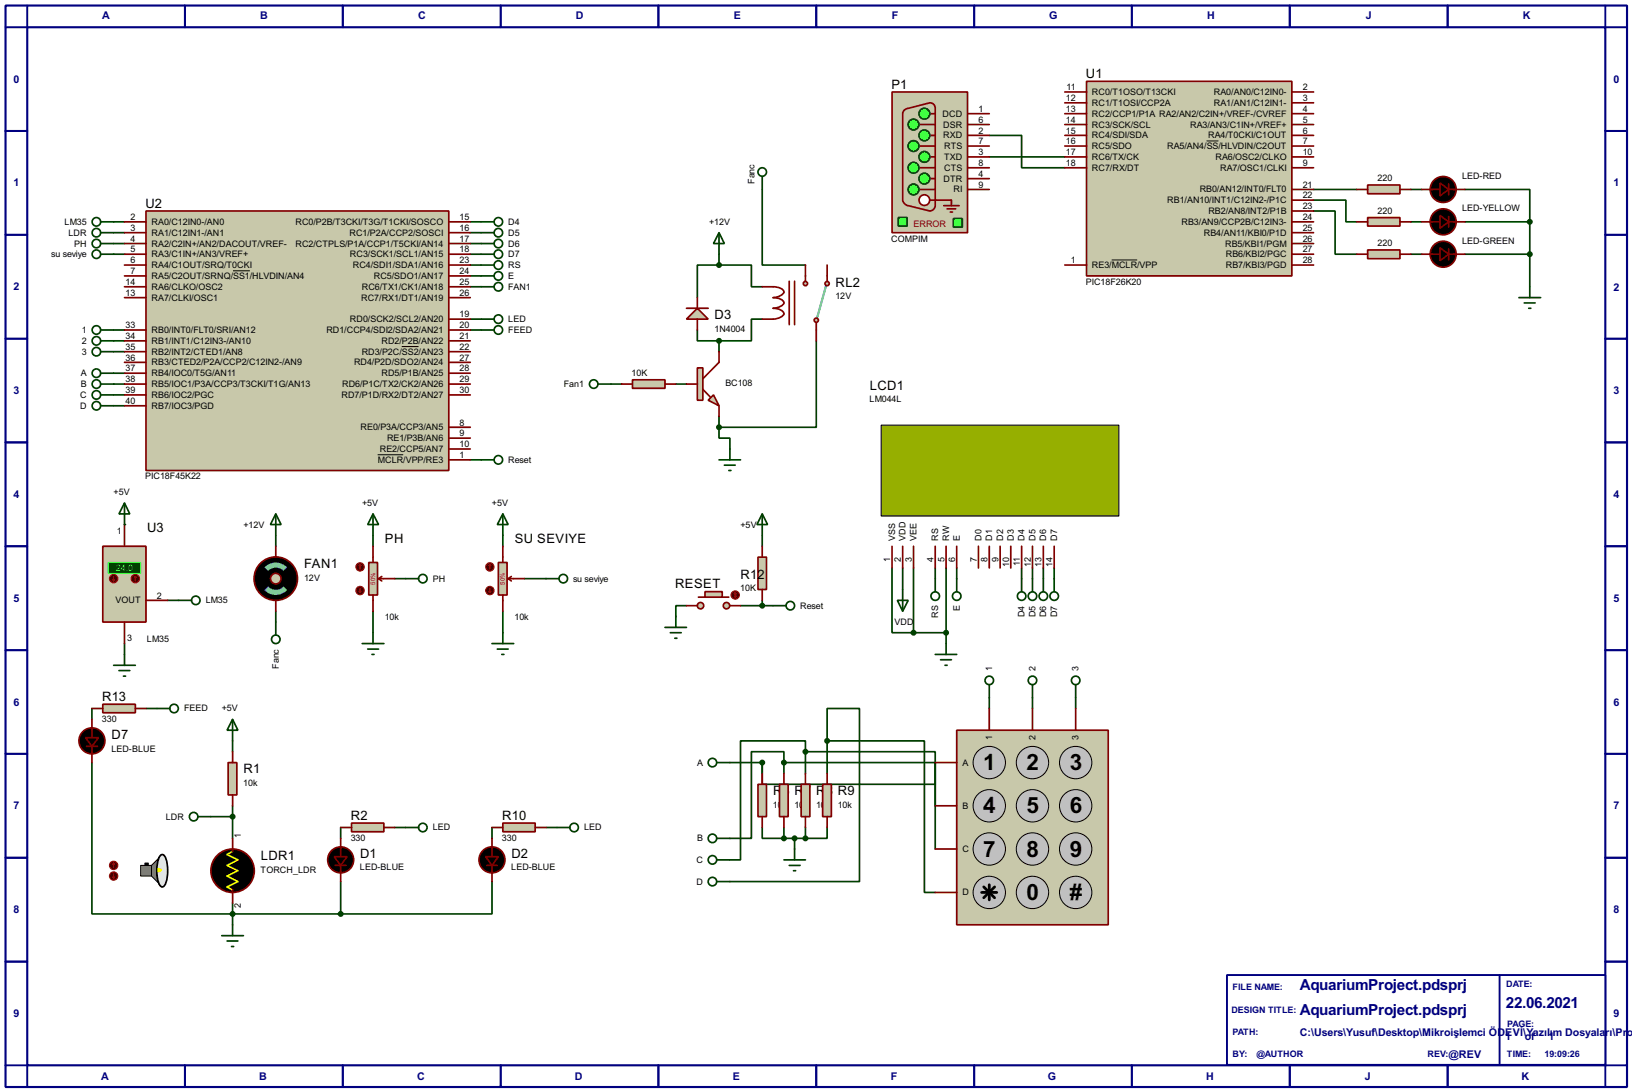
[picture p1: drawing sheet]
<svg xmlns="http://www.w3.org/2000/svg" width="383mm" height="256mm" viewBox="0 0 383 256" stroke-linecap="round" stroke-linejoin="round" font-family="sans-serif">
<path d="M1.3 1.3h381v254h-381zM6.4 6.4h370.8v243.8h-370.8z" fill="none" stroke="#000080" stroke-width=".5"/>
<g fill="none" stroke="#000080" stroke-width=".45">
<path d="M6.4 1.3v5.1h-5.1M43.5 1.3v5.1M80.6 1.3v5.1M117.7 1.3v5.1M154.7 1.3v5.1M191.8 1.3v5.1M228.9 1.3v5.1M266 1.3v5.1M303.1 1.3v5.1M340.2 1.3v5.1M377.2 1.3v5.1h5.1M1.3 30.8h5.1"/>
<path d="M377.2 30.8h5.1M1.3 55.2h5.1M377.2 55.2h5.1M1.3 79.6h5.1M377.2 79.6h5.1M1.3 103.9h5.1M377.2 103.9h5.1M1.3 128.3h5.1M377.2 128.3h5.1M1.3 152.7h5.1M377.2 152.7h5.1M1.3 177.1h5.1"/>
<path d="M377.2 177.1h5.1M1.3 201.5h5.1M377.2 201.5h5.1M1.3 225.9h5.1M377.2 225.9h5.1M1.3 250.2h5.1v5.1M43.5 250.2v5.1M80.6 250.2v5.1M117.7 250.2v5.1M154.7 250.2v5.1M191.8 250.2v5.1M228.9 250.2v5.1"/>
<path d="M266 250.2v5.1M303.1 250.2v5.1M340.2 250.2v5.1M382.3 250.2h-5.1v5.1"/>
</g>
<path d="M288.3 229h88.9v21.1h-88.9z" fill="#fff" stroke="#000080" stroke-width=".45"/>
<path d="M352.4 229v21.1" fill="none" stroke="#000080" stroke-width=".45"/>
<g fill="none" stroke="#004000" stroke-width=".4">
<path d="M232.5 31.8h7.6v7.6h10.1M232.5 36.9h17.7M26.7 52.1h2.6M110.5 52.1h2.6M110.5 59.7h2.6M110.5 57.2h2.6M110.5 54.7h2.6M308.7 47h7.6v5.1h2.5M308.7 49.6h5v10.1h5.1M308.7 44.5h10.1M331.5 44.5h2.6M331.5 52.1h2.6"/>
<path d="M331.5 59.7h2.6M344.2 44.5h15.3v7.6M344.2 52.1h15.3M344.2 59.7h15.3M359.5 52.1v15.3M110.5 64.8h2.6M110.5 62.3h2.6M209.6 133.4v15.2h5.1M212.1 133.4v5.1M214.7 133.4v15.2M219.8 133.4v2.5M222.3 133.4v17.8"/>
<path d="M224.8 133.4v2.5M240.1 133.4v2.5M242.6 133.4v2.5M245.2 133.4v2.5M247.7 133.4v2.5M29.3 151.2v2.5M39.4 141h2.6M214.7 148.6h7.6"/>
</g>
<circle cx="29.3" cy="123.2" r=".2" fill="#004000"/>
<g fill="none" stroke="#004000" stroke-width=".4">
<path d="M26.7 54.7h2.6M26.7 57.2h2.6M26.7 59.7h2.6M169 59.7v2.6M179.1 44.5v17.8h10.2M26.7 77.5h2.6M110.5 75h2.6M110.5 77.5h2.6M110.5 67.4h2.6M163.9 77.5v2.6h5.1M169 62.3h7.6v5.1h2.5M169 62.3h-5.1v7.6"/>
<path d="M179.1 75h-2.5v5.1h-7.6M26.7 80.1h2.6M26.7 82.6h2.6M26.7 87.7h2.6M26.7 90.2h2.6M26.7 92.8h2.6M26.7 95.3h2.6M143.6 90.2h2.5M158.8 90.2h2.5M169 80.1v2.5M169 97.8v2.6M191.8 80.1v20.3h-22.8"/>
<path d="M110.5 108h2.6M169 100.4v2.5h2.5v2.6M64.8 125.8v2.5M87.7 125.8v2.5M92.8 135.9h2.5M118.2 125.8v2.5M123.2 135.9h5.1M179.1 125.8v2.5M64.8 143.6v2.5M87.7 143.6v5M118.2 143.6v5M161.3 142.3h-2.5v2.5"/>
<path d="M174 142.3h7.7M179.1 141v1.3M21.6 179.1v35.6h58.5M21.6 166.4v2.6M34.3 166.4h2.6M54.7 174v2.6M171.5 179.1h7.6M179.1 179.1v5.1h40.7v-5.1M179.1 179.1v2.6M184.2 179.1h35.6v10.2M184.2 179.1v-2.5h-7.6v20.3h-5.1M184.2 179.1v2.6"/>
<path d="M189.3 176.6h30.5v22.8M189.3 176.6v-2.6h-15.3v28h-2.5M189.3 176.6v5.1M194.4 174h22.8v35.6h2.6M194.4 174v-7.6h7.6v40.7h-30.5M194.4 174v7.7M232.5 163.9v2.5M242.6 163.9v2.5M252.8 163.9v2.5M49.6 191.8h5.1M54.7 189.3v7.6M80.1 194.4v2.5"/>
<path d="M92.8 194.4h2.5M115.6 194.4v2.5M128.3 194.4h2.6M179.1 194.4v2.5h5.1M184.2 196.9h5.1M184.2 194.4v2.5M186.7 196.9v2.5M189.3 194.4v2.5M194.4 194.4v2.5h-5.1M54.7 212.1v5.1M80.1 207.1v7.6M115.6 207.1v7.6h-35.5"/>
</g>
<g fill="#000" stroke="#800000" stroke-width=".4">
<path d="M338.4 43l2 1.5-2 1.5zM338.4 50.6l2 1.5-2 1.5zM338.4 58.2l2 1.5-2 1.6z"/>
<circle cx="339.1" cy="44.5" r="3.1"/>
<circle cx="339.1" cy="52.1" r="3.1"/>
<circle cx="339.1" cy="59.7" r="3.1"/>
</g>
<path d="M334.1 44.5h4.3M334.1 52.1h4.3M334.1 59.7h4.3M340.4 43.2v2.6M340.4 50.9v2.5M340.4 58.5v2.5M340.4 44.5h3.8M340.4 52.1h3.8M340.4 59.7h3.8" fill="none" stroke="#800000" stroke-width=".4"/>
<path d="M338.1 52.1h2.1M338.6 51.6h1.1v1h-1.1zM339.1 51.1v2" fill="none" stroke="#000040" stroke-width=".23"/>
<path d="M321.4 43.5h7.6v2h-7.6z" fill="#c8c8aa" stroke="#800000" stroke-width=".4"/>
<path d="M318.8 44.5h2.6M329 44.5h2.5" fill="none" stroke="#800000" stroke-width=".4"/>
<path d="M321.4 51.1h7.6v2h-7.6z" fill="#c8c8aa" stroke="#800000" stroke-width=".4"/>
<path d="M318.8 52.1h2.6M329 52.1h2.5" fill="none" stroke="#800000" stroke-width=".4"/>
<path d="M321.4 58.7h7.6v2.1h-7.6z" fill="#c8c8aa" stroke="#800000" stroke-width=".4"/>
<path d="M318.8 59.7h2.6M329 59.7h2.5" fill="none" stroke="#800000" stroke-width=".4"/>
<path d="M356.9 69.9h5.1M358.2 71.2h2.5M359.2 72.4h.5M359.5 67.4v2.5" fill="none" stroke="#004000" stroke-width=".4"/>
<g fill="#004000" stroke="#004000" stroke-width=".4">
<circle cx="359.4" cy="59.7" r=".5"/>
<circle cx="359.4" cy="52.1" r=".5"/>
</g>
<path d="M255.3 19.1h48.3v45.7h-48.3z" fill="#c8c8aa" stroke="#800000" stroke-width=".4"/>
<g fill="none" stroke="#800000" stroke-width=".4">
<path d="M250.2 31.8h5.1M250.2 34.3h5.1M250.2 36.9h5.1M250.2 39.4h5.1M250.2 21.6h5.1M250.2 29.3h5.1M250.2 24.2h5.1M250.2 26.7h5.1M303.6 31.8h5.1M303.6 34.3h5.1M303.6 36.9h5.1M303.6 39.4h5.1"/>
<path d="M303.6 21.6h5.1M303.6 29.3h5.1M303.6 24.2h5.1M303.6 26.7h5.1M303.6 44.5h5.1M303.6 47h5.1M303.6 49.6h5.1M303.6 52.1h5.1M303.6 54.7h5.1M303.6 57.2h5.1M303.6 59.7h5.1M250.2 62.3h5.1"/>
<path d="M303.6 62.3h5.1"/>
</g>
<path d="M283.5 33.1h2.8M261.2 61.1h6" fill="none" stroke="#000" stroke-width=".23"/>
<path d="M209.6 21.6h17.8v33.1h-17.8z" fill="#c8c8aa" stroke="#800000" stroke-width=".4"/>
<path d="M212.4 25.9l.7-.4 5.4-1.3a1.21 1.21 0 0 1 1.3 1.3v22.8a1.35 1.35 0 0 1-1.3 1.3l-5.1-1.3a1.64 1.64 0 0 1-1.3-1.3v-20.3z" fill-rule="evenodd" fill="#c8c8aa" stroke="#800000" stroke-width=".4"/>
<g fill="none" stroke="#800000" stroke-width=".4">
<path d="M216 29.3h3.8M216 34.3h3.8M216 39.4h3.8M218.5 26.7h1.3M218.5 31.8h1.3M218.5 36.9h1.3M211.1 51.1h2.1v2h-2.1zM216 44.5h3.8M218.5 42h1.3M218.5 47h5.1v1.3M221.8 48.3h3.6M222.6 49.1h2"/>
<path d="M223.3 49.8h.5M224.1 51.4h2v2h-2z"/>
<circle cx="214.6" cy="29.3" r="1.25"/>
<circle cx="214.6" cy="34.3" r="1.25"/>
<circle cx="214.6" cy="39.4" r="1.25"/>
<circle cx="217.2" cy="31.8" r="1.25"/>
<circle cx="217.2" cy="26.7" r="1.25"/>
<circle cx="217.2" cy="36.9" r="1.25"/>
<circle cx="214.6" cy="44.5" r="1.25"/>
<circle cx="217.2" cy="42" r="1.25"/>
</g>
<circle cx="217.2" cy="47" r="1.25" fill="#feffff" stroke="#800000" stroke-width=".4"/>
<g fill="#0f0" stroke="#008000" stroke-width=".4">
<circle cx="217.2" cy="36.9" r="1.25"/>
<circle cx="217.2" cy="31.8" r="1.25"/>
<circle cx="214.6" cy="39.4" r="1.25"/>
<circle cx="214.6" cy="34.3" r="1.25"/>
<circle cx="214.6" cy="29.3" r="1.25"/>
<circle cx="217.2" cy="42" r="1.25"/>
<circle cx="217.2" cy="26.7" r="1.25"/>
<circle cx="214.6" cy="44.5" r="1.25"/>
</g>
<g fill="#0f0" stroke="#008000" stroke-width=".4">
<path d="M211.1 51.1h2.1v2h-2.1z"/>
<path d="M224.1 51.4h2v2h-2z"/>
</g>
<path d="M227.4 36.9h5.1M227.4 31.8h5.1M227.4 39.4h5.1M227.4 34.3h5.1M227.4 29.3h5.1M227.4 26.7h5.1M227.4 42h5.1M227.4 44.5h5.1" fill="none" stroke="#800000" stroke-width=".4"/>
<path d="M34.3 49.6h71.2v60.9h-71.2z" fill="#c8c8aa" stroke="#800000" stroke-width=".4"/>
<g fill="none" stroke="#800000" stroke-width=".4">
<path d="M29.3 52.1h5M29.3 59.7h5M29.3 54.7h5M29.3 57.2h5M105.5 52.1h5M105.5 59.7h5M105.5 54.7h5M105.5 57.2h5M29.3 62.3h5M29.3 64.8h5M29.3 67.4h5M29.3 69.9h5"/>
<path d="M29.3 77.5h5M105.5 62.3h5M105.5 64.8h5M105.5 67.4h5M105.5 69.9h5M105.5 77.5h5M105.5 75h5M29.3 87.7h5M29.3 90.2h5M29.3 92.8h5M29.3 95.3h5M29.3 80.1h5"/>
<path d="M29.3 82.6h5M29.3 85.1h5M105.5 87.7h5M105.5 90.2h5M105.5 92.8h5M105.5 80.1h5M105.5 82.6h5M105.5 85.1h5M105.5 108h5M105.5 100.4h5M105.5 102.9h5M105.5 105.5h5"/>
</g>
<path d="M54.8 63.6h3.9M94.4 81.4h4M88.8 106.8h6" fill="none" stroke="#000" stroke-width=".23"/>
<path d="M207.1 99.9h55.8v21.3h-55.8z" fill="#96af00" stroke="#000" stroke-width=".25"/>
<g fill="none" stroke="#800000" stroke-width=".4">
<path d="M209.6 128.3v5.1M212.1 128.3v5.1M214.7 128.3v5.1M219.8 128.3v5.1M222.3 128.3v5.1M224.8 128.3v5.1M229.9 128.3v5.1M232.5 128.3v5.1M235 128.3v5.1M237.5 128.3v5.1M240.1 128.3v5.1M242.6 128.3v5.1"/>
<path d="M245.2 128.3v5.1M247.7 128.3v5.1"/>
</g>
<path d="M224.8 171.5h35.6v45.7h-35.6z" fill="#c8c8aa" stroke="#800000" stroke-width=".4"/>
<g fill="#c0c0c0" stroke="#000" stroke-width=".23">
<circle cx="232.4" cy="179.1" r="3.8"/>
<circle cx="242.6" cy="179.1" r="3.8"/>
<circle cx="252.7" cy="179.1" r="3.8"/>
<circle cx="232.4" cy="189.3" r="3.8"/>
<circle cx="242.6" cy="189.3" r="3.8"/>
<circle cx="252.7" cy="189.3" r="3.8"/>
<circle cx="232.4" cy="199.4" r="3.8"/>
<circle cx="242.6" cy="199.4" r="3.8"/>
<circle cx="252.7" cy="199.4" r="3.8"/>
<circle cx="232.4" cy="209.6" r="3.8"/>
<circle cx="242.6" cy="209.6" r="3.8"/>
<circle cx="252.7" cy="209.6" r="3.8"/>
</g>
<path d="M230.7 209.6h3.5M231.2 208.3l2.5 2.6M232.5 207.8v3.6M233.7 208.3l-2.5 2.6" fill="none" stroke="#000" stroke-width=".65"/>
<path d="M219.8 179.1h5M232.5 166.4v5.1M242.6 166.4v5.1M252.8 166.4v5.1M219.8 189.3h5M219.8 199.4h5M219.8 209.6h5" fill="none" stroke="#800000" stroke-width=".4"/>
<g fill="none" stroke="#004000" stroke-width=".4">
<path d="M113.1 59.7h3M113.1 57.2h3M113.1 54.7h3M113.1 52.1h3M113.1 64.8h3M113.1 62.3h3M212.1 138.5v5.1M219.8 135.9v3.1M224.8 135.9v3.1M240.1 135.9v3.1M242.6 135.9v3.1M245.2 135.9v3.1"/>
<path d="M247.7 135.9v3.1M210.9 141h2.5l-1.3 2.6zM219.8 153.7h5M221 155h2.6M222.1 156.3h.5M222.3 151.2v2.5"/>
<circle cx="117.1" cy="52.1" r="1"/>
<circle cx="117.1" cy="59.7" r="1"/>
<circle cx="117.1" cy="54.7" r="1"/>
<circle cx="117.1" cy="57.2" r="1"/>
<circle cx="117.1" cy="62.3" r="1"/>
<circle cx="117.1" cy="64.8" r="1"/>
<circle cx="219.7" cy="140" r="1"/>
<circle cx="224.8" cy="140" r="1"/>
<circle cx="240" cy="140" r="1"/>
<circle cx="242.6" cy="140" r="1"/>
<circle cx="245.1" cy="140" r="1"/>
<circle cx="247.7" cy="140" r="1"/>
</g>
<g fill="#004000" stroke="#004000" stroke-width=".4">
<circle cx="222.3" cy="148.6" r=".5"/>
<circle cx="214.6" cy="148.6" r=".5"/>
</g>
<path d="M24.2 128.3h10.1v17.8h-10.1z" fill="#c8c8aa" stroke="#800000" stroke-width=".4"/>
<path d="M25.5 132.1h7.6v2.6h-7.6z" fill="#004000" stroke="#0f0" stroke-width=".23"/>
<path d="M29.3 123.2v5.1M29.3 146.1v5.1M34.3 141h5.1" fill="none" stroke="#800000" stroke-width=".4"/>
<circle cx="31.8" cy="135.9" r="1" fill="#400000" stroke="#f00" stroke-width=".23"/>
<path d="M31.8 135.4l-.2 .3M31.8 135.4l.3 .3M31.8 135.4v1.1" fill="none" stroke="#f00" stroke-width=".23"/>
<circle cx="26.7" cy="135.9" r="1" fill="#400000" stroke="#f00" stroke-width=".23"/>
<path d="M26.5 136.2l.2 .3M26.7 135.4v1.1M27 136.2l-.3 .3" fill="none" stroke="#f00" stroke-width=".23"/>
<g fill="none" stroke="#004000" stroke-width=".4">
<path d="M23.7 52.1h3M29.3 118.2l1.2 2.5h-2.5zM29.3 118.2v5M26.7 156.3h5.1M28 157.5h2.5M29 158.8h.5M29.3 153.7v2.6M42 141h3"/>
<circle cx="22.6" cy="52.1" r="1"/>
<circle cx="46" cy="141" r="1"/>
</g>
<circle cx="54.6" cy="204.5" r="5.1" fill="#000" stroke="#800000" stroke-width=".4"/>
<g fill="#808080" stroke="#000" stroke-width=".23">
<path d="M33.1 203.3h2.5v2.5h-2.5z" fill-rule="evenodd"/>
<path d="M37.8 200.8a7.2 7.2 0 0 0-.7 6.1 1.55 1.55 0 0 0 1.1 1.4l-2.6-2.5v-2.5l2.6-2.6z" fill-rule="evenodd"/>
</g>
<path d="M37.8 200.8l.4-.1a2.96 2.96 0 0 1 1.2 2.9l-.1 2.6a2.46 2.46 0 0 1-1.1 2.1 1.55 1.55 0 0 1-1.1-1.4 8.8 8.8 0 0 1 .5-5.8z" fill-rule="evenodd" fill="#e6e6e6" stroke="#000" stroke-width=".4"/>
<path d="M37.1 204l.8 .3a.68 .68 0 0 1-.8 .5z" fill-rule="evenodd" fill="#ff0" stroke="#ff0" stroke-width=".23"/>
<path d="M34.1 202.7h.8v.6h-.8z" fill="#000" stroke="#000" stroke-width=".23"/>
<path d="M54.7 200l-1.3 .7 2.5 1.3-2.5 1.3 2.5 1.2-2.5 1.3 2.5 1.3-2.5 1.2 1.3 .8" fill="none" stroke="#f8c003" stroke-width=".4"/>
<path d="M54.7 196.9v3.1M54.7 209.1v3" fill="none" stroke="#800000" stroke-width=".4"/>
<circle cx="26.7" cy="203.3" r="1" fill="#400000" stroke="#f00" stroke-width=".23"/>
<path d="M26.7 202.7l-.2 .3M26.7 202.7l.3 .3M26.7 202.7v1.1" fill="none" stroke="#f00" stroke-width=".23"/>
<circle cx="26.7" cy="205.8" r="1" fill="#400000" stroke="#f00" stroke-width=".23"/>
<path d="M26.5 206l.2 .3M26.7 205.3v1M27 206l-.3 .3" fill="none" stroke="#f00" stroke-width=".23"/>
<path d="M52.1 219.8h5.1M54.7 217.2v2.6M53.4 221h2.5M54.4 222.3h.5" fill="none" stroke="#004000" stroke-width=".4"/>
<path d="M53.6 179.1h2.1v7.6h-2.1z" fill="#c8c8aa" stroke="#800000" stroke-width=".4"/>
<path d="M54.7 176.6v2.5M54.7 186.7v2.6M80.1 196.9v4.3M78.8 203.3h2.5M80.1 203.3v3.8" fill="none" stroke="#800000" stroke-width=".4"/>
<g fill="none" stroke="#004000" stroke-width=".4">
<path d="M23.7 54.7h3M113.1 75h3M54.7 169l1.2 2.5h-2.5zM54.7 169v5M46.5 191.8h3.1M95.3 194.4h3.1"/>
<circle cx="22.6" cy="54.7" r="1"/>
<circle cx="117.1" cy="75" r="1"/>
<circle cx="45.5" cy="191.8" r="1"/>
<circle cx="99.3" cy="194.4" r="1"/>
</g>
<g fill="#004000" stroke="#004000" stroke-width=".4">
<circle cx="54.6" cy="191.8" r=".5"/>
<circle cx="54.6" cy="214.7" r=".5"/>
</g>
<g fill="#000" stroke="#800000" stroke-width=".4">
<path d="M78.5 201.2h3.1l-1.5 2.1z"/>
<circle cx="80" cy="202" r="3.1"/>
</g>
<path d="M82.6 193.3h7.6v2.1h-7.6z" fill="#c8c8aa" stroke="#800000" stroke-width=".4"/>
<path d="M80.1 194.4h2.5M90.2 194.4h2.6" fill="none" stroke="#800000" stroke-width=".4"/>
<g fill="none" stroke="#004000" stroke-width=".4">
<path d="M23.7 77.5h3M23.7 80.1h3M23.7 82.6h3M23.7 87.7h3M23.7 90.2h3M23.7 92.8h3M23.7 95.3h3M232.5 160.8v3.1M242.6 160.8v3.1M252.8 160.8v3.1"/>
<circle cx="22.6" cy="77.5" r="1"/>
<circle cx="22.6" cy="82.6" r="1"/>
<circle cx="22.6" cy="90.2" r="1"/>
<circle cx="22.6" cy="87.7" r="1"/>
<circle cx="22.6" cy="95.3" r="1"/>
<circle cx="22.6" cy="80.1" r="1"/>
<circle cx="22.6" cy="92.8" r="1"/>
<circle cx="232.4" cy="159.8" r="1"/>
<circle cx="242.6" cy="159.8" r="1"/>
<circle cx="252.7" cy="159.8" r="1"/>
</g>
<path d="M178.1 184.2h2v7.6h-2z" fill="#c8c8aa" stroke="#800000" stroke-width=".4"/>
<path d="M179.1 181.7v2.5M179.1 191.8v2.6" fill="none" stroke="#800000" stroke-width=".4"/>
<path d="M183.2 184.2h2v7.6h-2z" fill="#c8c8aa" stroke="#800000" stroke-width=".4"/>
<path d="M184.2 181.7v2.5M184.2 191.8v2.6" fill="none" stroke="#800000" stroke-width=".4"/>
<path d="M188.3 184.2h2v7.6h-2z" fill="#c8c8aa" stroke="#800000" stroke-width=".4"/>
<path d="M189.3 181.7v2.5M189.3 191.8v2.6" fill="none" stroke="#800000" stroke-width=".4"/>
<path d="M193.3 184.2h2.1v7.6h-2.1z" fill="#c8c8aa" stroke="#800000" stroke-width=".4"/>
<path d="M115.6 196.9v4.3M194.4 181.7v2.5M194.4 191.8v2.6M114.4 203.3h2.5M115.6 203.3v3.8" fill="none" stroke="#800000" stroke-width=".4"/>
<g fill="none" stroke="#004000" stroke-width=".4">
<path d="M168.5 179.1h3M168.5 196.9h3M186.7 199.4v2.6M168.5 202h3M168.5 207.1h3M184.2 202h5.1M185.5 203.3h2.5M186.5 204.5h.5"/>
<circle cx="167.4" cy="179.1" r="1"/>
<circle cx="167.4" cy="196.9" r="1"/>
<circle cx="167.4" cy="207.1" r="1"/>
<circle cx="167.4" cy="202" r="1"/>
</g>
<g fill="#004000" stroke="#004000" stroke-width=".4">
<circle cx="189.2" cy="196.9" r=".5"/>
<circle cx="186.7" cy="196.9" r=".5"/>
<circle cx="184.2" cy="196.9" r=".5"/>
<circle cx="179.1" cy="179.1" r=".5"/>
<circle cx="184.2" cy="179.1" r=".5"/>
<circle cx="189.2" cy="176.6" r=".5"/>
<circle cx="194.3" cy="174" r=".5"/>
</g>
<g fill="#000" stroke="#800000" stroke-width=".4">
<path d="M114.1 201.2h3l-1.5 2.1z"/>
<circle cx="115.6" cy="202" r="3.1"/>
</g>
<path d="M118.2 193.3h7.6v2.1h-7.6z" fill="#c8c8aa" stroke="#800000" stroke-width=".4"/>
<path d="M115.6 194.4h2.6M125.8 194.4h2.5" fill="none" stroke="#800000" stroke-width=".4"/>
<circle cx="80" cy="214.7" r=".5" fill="#004000" stroke="#004000" stroke-width=".4"/>
<g fill="none" stroke="#004000" stroke-width=".4">
<path d="M113.1 67.4h3"/>
<circle cx="117.1" cy="67.4" r="1"/>
</g>
<path d="M166.4 94l1.3-1.2 1.3 2.5z" fill="#c8c8aa" stroke="#800000" stroke-width=".4"/>
<path d="M163.9 86.4h1.3v7.6h-1.3z" fill="#c8c8aa" stroke="#800000" stroke-width=".4"/>
<path d="M161.3 90.2h2.6M165.2 91.5l1.7 1.8M169 82.6v2.5l-3.8 3.9M169 95.3v2.5" fill="none" stroke="#800000" stroke-width=".4"/>
<g fill="none" stroke="#004000" stroke-width=".4">
<path d="M140.5 90.2h3.1M169 108h5M170.2 109.3h2.6M171.3 110.5h.5M171.5 105.5v2.5"/>
<circle cx="139.5" cy="90.2" r="1"/>
</g>
<path d="M148.6 89.2h7.7v2h-7.7z" fill="#c8c8aa" stroke="#800000" stroke-width=".4"/>
<path d="M181.7 67.4h.6a2.08 2.08 0 0 1 1.9 1.2 2.76 2.76 0 0 1-2.5 1.3h.6a2.08 2.08 0 0 1 1.9 1.3 2.75 2.75 0 0 1-2.5 1.2 2.37 2.37 0 0 1 2.5 1.3 2.75 2.75 0 0 1-2.5 1.3M185.5 66.1v10.2M186.7 66.1v10.2M189.3 64.8v1.3M191.8 75.7v1.8M194.4 64.8v1.3M146.1 90.2h2.5M156.3 90.2h2.5" fill="none" stroke="#800000" stroke-width=".4"/>
<path d="M189.5 67.1l2.3 7.6" fill="none" stroke="#feffff" stroke-width=".5"/>
<path d="M194.1 67.1l-2 7.4" fill="none" stroke="#00c0c0" stroke-width=".5"/>
<g fill="#c8c8aa" stroke="#800000" stroke-width=".4">
<circle cx="191.8" cy="75.2" r=".5"/>
<circle cx="194.3" cy="66.6" r=".5"/>
<circle cx="189.2" cy="66.6" r=".5"/>
</g>
<path d="M179.1 67.4h2.6M179.1 75h2.6M189.3 62.3v2.5M191.8 77.5v2.6M194.4 62.3v2.5" fill="none" stroke="#800000" stroke-width=".4"/>
<path d="M161.3 75l2.6-2.6 2.5 2.6z" fill="#c8c8aa" stroke="#800000" stroke-width=".4"/>
<path d="M161.3 72.4h5.1M163.9 69.9v2.5M163.9 75v2.5" fill="none" stroke="#800000" stroke-width=".4"/>
<g fill="#004000" stroke="#004000" stroke-width=".4">
<circle cx="168.9" cy="80.1" r=".5"/>
<circle cx="168.9" cy="100.4" r=".5"/>
<circle cx="168.9" cy="62.3" r=".5"/>
</g>
<g fill="none" stroke="#004000" stroke-width=".4">
<path d="M169 54.7l1.2 2.5h-2.5zM169 54.7v5M130.9 194.4h3"/>
<circle cx="134.9" cy="194.4" r="1"/>
</g>
<path d="M178.1 130.9h2v7.6h-2z" fill="#c8c8aa" stroke="#800000" stroke-width=".4"/>
<path d="M179.1 128.3v2.6M179.1 138.5v2.5" fill="none" stroke="#800000" stroke-width=".4"/>
<g fill="#c8c8aa" stroke="#800000" stroke-width=".4">
<circle cx="170.7" cy="142.3" r=".75"/>
<circle cx="164.6" cy="142.3" r=".75"/>
</g>
<path d="M164.1 140.3h7.2" fill="none" stroke="#800000" stroke-width=".4"/>
<path d="M165.7 139h4v1.3h-4z" fill="#c8c8aa" stroke="#800000" stroke-width=".4"/>
<path d="M161.3 142.3h2.6M171.5 142.3h2.5" fill="none" stroke="#800000" stroke-width=".4"/>
<circle cx="172.7" cy="139.8" r="1" fill="#400000" stroke="#f00" stroke-width=".23"/>
<path d="M172.8 139.2v1.1M172.8 139.2l-.3 .3M172.8 139.2l.2 .3M172.5 140l.3 .3M173 140l-.2 .3" fill="none" stroke="#f00" stroke-width=".23"/>
<g fill="none" stroke="#004000" stroke-width=".4">
<path d="M113.1 108h3M64.8 120.7l1.3 2.5h-2.5zM64.8 120.7v5.1M179.1 120.7l1.3 2.5h-2.5zM179.1 120.7v5.1M156.3 147.4h5M157.5 148.6h2.6M158.6 149.9h.5M158.8 144.8v2.6M181.7 142.3h3"/>
<circle cx="117.1" cy="108" r="1"/>
<circle cx="185.7" cy="142.3" r="1"/>
</g>
<circle cx="179.1" cy="142.3" r=".5" fill="#004000" stroke="#004000" stroke-width=".4"/>
<circle cx="64.8" cy="135.9" r="5.1" fill="#000" stroke="#800000" stroke-width=".4"/>
<circle cx="64.8" cy="135.9" r="1.25" fill="#c8c8aa" stroke="#800000" stroke-width=".4"/>
<g fill="#000" stroke="#000" stroke-width=".4">
<path d="M62.1 133.3l.9 .8a2.54 2.54 0 0 0 0 3.6l-.9 .9a3.7 3.7 0 0 1 0-5.3z" fill-rule="evenodd"/>
<path d="M66.6 134.1l.9-.8a3.7 3.7 0 0 1 0 5.3l-.9-.9a2.53 2.53 0 0 0 0-3.6z" fill-rule="evenodd"/>
</g>
<g fill="#00c0c0">
<path d="M62.1 133.3a3.7 3.7 0 0 1 5.4 0l-.9 .8a2.54 2.54 0 0 0-3.6 0z" fill-rule="evenodd"/>
<path d="M62.1 138.6l.9-.9a2.45 2.45 0 0 0 3.6 0l.9 .9a3.7 3.7 0 0 1-5.4 0z" fill-rule="evenodd"/>
</g>
<path d="M64.8 128.3v2.6M64.8 141v2.6M20.4 175.3h2.5M21.6 169v4.3M21.6 175.3v3.8" fill="none" stroke="#800000" stroke-width=".4"/>
<g fill="none" stroke="#004000" stroke-width=".4">
<path d="M179.1 41.5v3M64.8 146.1v3.1"/>
<circle cx="179.1" cy="40.4" r="1"/>
<circle cx="64.8" cy="150.2" r="1"/>
</g>
<g fill="#000" stroke="#800000" stroke-width=".4">
<path d="M20.1 173.3h3.1l-1.6 2z"/>
<circle cx="21.6" cy="174" r="3.1"/>
</g>
<path d="M24.2 165.4h7.6v2h-7.6z" fill="#c8c8aa" stroke="#800000" stroke-width=".4"/>
<path d="M21.6 166.4h2.6M31.8 166.4h2.5" fill="none" stroke="#800000" stroke-width=".4"/>
<g fill="none" stroke="#004000" stroke-width=".4">
<path d="M23.7 57.2h3M113.1 77.5h3M87.7 120.7l1.3 2.5h-2.6zM87.7 120.7v5.1M36.9 166.4h3"/>
<circle cx="22.6" cy="57.2" r="1"/>
<circle cx="117.1" cy="77.5" r="1"/>
<circle cx="40.9" cy="166.4" r="1"/>
</g>
<path d="M86.7 132.1h2v7.7h-2z" fill="#c8c8aa" stroke="#800000" stroke-width=".4"/>
<path d="M87.7 128.3v3.8M87.7 139.8v3.8M89 135.9l.7 .6M89 135.9h3.8M89.7 135.4l-.7 .5" fill="none" stroke="#800000" stroke-width=".4"/>
<circle cx="84.6" cy="133.2" r="1" fill="#400000" stroke="#f00" stroke-width=".23"/>
<path d="M84.6 132.6l-.2 .3M84.6 132.6l.3 .3M84.6 132.6v1.1" fill="none" stroke="#f00" stroke-width=".23"/>
<circle cx="84.6" cy="138.7" r="1" fill="#400000" stroke="#f00" stroke-width=".23"/>
<path d="M84.4 139l.2 .2M84.6 138.2v1M84.9 139l-.3 .2" fill="none" stroke="#f00" stroke-width=".23"/>
<g fill="none" stroke="#004000" stroke-width=".4">
<path d="M23.7 59.7h3M95.3 135.9h3.1M118.2 120.7l1.2 2.5h-2.5zM118.2 120.7v5.1M85.1 151.2h5.1M86.4 152.5h2.6M87.4 153.7h.5M87.7 148.6v2.6M115.6 151.2h5.1M116.9 152.5h2.5M117.9 153.7h.5M118.2 148.6v2.6"/>
<circle cx="22.6" cy="59.7" r="1"/>
<circle cx="99.3" cy="135.9" r="1"/>
</g>
<path d="M117.1 132.1h2.1v7.7h-2.1z" fill="#c8c8aa" stroke="#800000" stroke-width=".4"/>
<path d="M118.2 128.3v3.8M118.2 139.8v3.8M119.4 135.9l.8 .6M119.4 135.9h3.8M120.2 135.4l-.8 .5" fill="none" stroke="#800000" stroke-width=".4"/>
<circle cx="115.1" cy="133.2" r="1" fill="#400000" stroke="#f00" stroke-width=".23"/>
<path d="M115.1 132.6l-.2 .3M115.1 132.6l.3 .3M115.1 132.6v1.1" fill="none" stroke="#f00" stroke-width=".23"/>
<circle cx="115.1" cy="138.7" r="1" fill="#400000" stroke="#f00" stroke-width=".23"/>
<path d="M114.9 139l.2 .2M115.1 138.2v1M115.4 139l-.3 .2" fill="none" stroke="#f00" stroke-width=".23"/>
<g fill="none" stroke="#004000" stroke-width=".4">
<path d="M128.3 135.9h3.1"/>
<circle cx="132.3" cy="135.9" r="1"/>
</g>
<g font-size="5.9">
<text x="231.1" y="180.9">1</text>
<text x="241.2" y="180.9">2</text>
<text x="251.4" y="180.9">3</text>
<text x="231.1" y="191.1">4</text>
<text x="241.2" y="191.1">5</text>
<text x="251.4" y="191.1">6</text>
<text x="231.1" y="201.2">7</text>
<text x="241.2" y="201.2">8</text>
<text x="251.4" y="201.2">9</text>
<text x="241.2" y="211.4">0</text>
<text x="251.4" y="211.4">#</text>
</g>
<g font-size="4" fill="#000080">
<text x="305.4" y="232.6">AquariumProject.pdsprj</text>
<text x="305.4" y="238.4">AquariumProject.pdsprj</text>
<text x="353.9" y="236.7">22.06.2021</text>
</g>
<g font-size="3.4">
<text x="209.5" y="20.8">P1</text>
<text x="255.2" y="18.3">U1</text>
<text x="34.2" y="48.7">U2</text>
<text x="196.4" y="67.4">RL2</text>
<text x="167.9" y="75">D3</text>
<text x="204.4" y="91.5">LCD1</text>
<text x="34.6" y="125">U3</text>
<text x="90.5" y="127.5">PH</text>
<text x="121" y="127.5">SU SEVIYE</text>
<text x="71.5" y="133.4">FAN1</text>
<text x="174" y="136">R12</text>
<text x="158.7" y="138.2">RESET</text>
<text x="24" y="164.6">R13</text>
<text x="26.2" y="173.5">D7</text>
<text x="57.2" y="181.7">R1</text>
<text x="181.7" y="186.8">R</text>
<text x="183.9" y="186.8">3</text>
<text x="186.7" y="186.8">R</text>
<text x="189" y="186.8">7</text>
<text x="191.8" y="186.8">R</text>
<text x="194.1" y="186.8">8</text>
<text x="196.9" y="186.8">R9</text>
<text x="82.5" y="192.5">R2</text>
<text x="118" y="192.5">R10</text>
<text x="61.3" y="202">LDR1</text>
<text x="84.6" y="201.4">D1</text>
<text x="120.2" y="201.4">D2</text>
</g>
<g font-size="2.8" fill="#000080">
<text x="24" y="4.5">A</text>
<text x="61.1" y="4.5">B</text>
<text x="98.2" y="4.5">C</text>
<text x="135.3" y="4.5">D</text>
<text x="172.4" y="4.5">E</text>
<text x="209.6" y="4.5">F</text>
<text x="246.5" y="4.5">G</text>
<text x="283.6" y="4.5">H</text>
<text x="320.9" y="4.5">J</text>
<text x="357.8" y="4.5">K</text>
<text x="3.2" y="19.4">0</text>
<text x="379.1" y="19.4">0</text>
<text x="3.2" y="43.8">1</text>
<text x="379.1" y="43.8">1</text>
<text x="3.2" y="68.2">2</text>
<text x="379.1" y="68.4">2</text>
<text x="3.2" y="92.6">3</text>
<text x="379.1" y="92.6">3</text>
<text x="3.2" y="117">4</text>
<text x="379.1" y="117">4</text>
<text x="3.2" y="141.4">5</text>
<text x="379.1" y="141.4">5</text>
<text x="3.2" y="165.8">6</text>
<text x="379.1" y="165.8">6</text>
<text x="3.2" y="190.1">7</text>
<text x="379.1" y="190.1">7</text>
<text x="3.2" y="214.5">8</text>
<text x="379.1" y="214.5">8</text>
<text x="3.2" y="238.9">9</text>
<text x="379.1" y="238.9">9</text>
<text x="305.4" y="243.3">C:\Users\Yusuf\Desktop\Mikroişlemci ÖDEVİ\Yazılım Dosyaları\Pro</text>
<text x="353.7" y="244.4">1</text>
<text x="358.3" y="244.4">of</text>
<text x="363.9" y="244.4">1</text>
<text x="340.4" y="248.4">@REV</text>
<text x="23.8" y="253.6">A</text>
<text x="60.9" y="253.6">B</text>
<text x="98" y="253.6">C</text>
<text x="135" y="253.6">D</text>
<text x="172.2" y="253.6">E</text>
<text x="209.3" y="253.6">F</text>
<text x="246.2" y="253.6">G</text>
<text x="283.4" y="253.6">H</text>
<text x="320.7" y="253.6">J</text>
<text x="357.5" y="253.6">K</text>
</g>
<g font-size="2.4">
<text x="250.5" y="23.7">12</text>
<text x="250.6" y="21.2">11</text>
<text x="256.6" y="22.3">RC0/T1OSO/T13CKI</text>
<text x="285.2" y="22.3">RA0/AN0/C12IN0-</text>
<text x="306.1" y="21.2">2</text>
<text x="306.1" y="23.7">3</text>
<text x="221.5" y="27.4">DCD</text>
<text x="221.6" y="30">DSR</text>
<text x="229.9" y="28.9">6</text>
<text x="229.9" y="26.3">1</text>
<text x="250.5" y="28.9">14</text>
<text x="250.5" y="26.3">13</text>
<text x="256.6" y="30">RC3/SCK/SCL</text>
<text x="256.6" y="24.8">RC1/T1OSI/CCP2A</text>
<text x="256.6" y="27.4">RC2/CCP1/P1A RA2/AN2/C2IN+/VREF-/CVREF</text>
<text x="279.6" y="30">RA3/AN3/C1IN+/VREF+</text>
<text x="285.2" y="24.8">RA1/AN1/C12IN1-</text>
<text x="306.1" y="26.3">4</text>
<text x="306.1" y="28.9">5</text>
<text x="221.6" y="32.5">RXD</text>
<text x="221.8" y="35">RTS</text>
<text x="229.9" y="31.4">2</text>
<text x="229.9" y="33.9">7</text>
<text x="250.5" y="31.4">15</text>
<text x="250.5" y="33.9">16</text>
<text x="256.6" y="32.5">RC4/SDI/SDA</text>
<text x="256.6" y="35">RC5/SDO</text>
<text x="274.2" y="35">RA5/AN4/SS/HLVDIN/C2OUT</text>
<text x="283.9" y="32.5">RA4/T0CKI/C1OUT</text>
<text x="306.1" y="31.4">6</text>
<text x="306.1" y="33.9">7</text>
<text x="221.8" y="37.5">TXD</text>
<text x="221.8" y="40.1">CTS</text>
<text x="229.9" y="36.4">3</text>
<text x="229.9" y="39">8</text>
<text x="229.9" y="41.6">4</text>
<text x="250.5" y="36.4">17</text>
<text x="250.5" y="39">18</text>
<text x="256.6" y="37.5">RC6/TX/CK</text>
<text x="256.6" y="40.1">RC7/RX/DT</text>
<text x="285.6" y="37.5">RA6/OSC2/CLKO</text>
<text x="286.7" y="40.1">RA7/OSC1/CLKI</text>
<text x="306.1" y="36.4">10</text>
<text x="306.1" y="39">9</text>
<text x="343.5" y="42">LED-RED</text>
<text x="177.3" y="43.2" transform="rotate(-90 177.3 43.2)">Fanc</text>
<text x="221.7" y="42.7">DTR</text>
<text x="224" y="45.2">RI</text>
<text x="229.9" y="44.1">9</text>
<text x="274.3" y="47.7">RB1/AN10/INT1/C12IN2-/P1C</text>
<text x="281.9" y="45.2">RB0/AN12/INT0/FLT0</text>
<text x="306.1" y="44.1">21</text>
<text x="306.1" y="46.6">22</text>
<text x="323.7" y="42.5">220</text>
<text x="15.2" y="52.8">LM35</text>
<text x="30.7" y="51.7">2</text>
<text x="35.6" y="52.8">RA0/C12IN0-/AN0</text>
<text x="69.4" y="52.8">RC0/P2B/T3CKI/T3G/T1CKI/SOSCO</text>
<text x="108" y="51.7">15</text>
<text x="119.4" y="52.8">D4</text>
<text x="166.6" y="52.8">+12V</text>
<text x="277.6" y="52.8">RB3/AN9/CCP2B/C12IN3-</text>
<text x="283.9" y="50.2">RB2/AN8/INT2/P1B</text>
<text x="306.1" y="49.2">23</text>
<text x="306.1" y="51.7">24</text>
<text x="323.7" y="50.1">220</text>
<text x="343.5" y="49.7">LED-YELLOW</text>
<text x="16.1" y="55.4">LDR</text>
<text x="17.4" y="57.9">PH</text>
<text x="30.7" y="54.3">3</text>
<text x="30.7" y="59.3">5</text>
<text x="30.7" y="56.8">4</text>
<text x="35.6" y="55.4">RA1/C12IN1-/AN1</text>
<text x="35.6" y="57.9">RA2/C2IN+/AN2/DACOUT/VREF-</text>
<text x="69.4" y="57.9">RC2/CTPLS/P1A/CCP1/T5CKI/AN14</text>
<text x="82.1" y="55.4">RC1/P2A/CCP2/SOSCI</text>
<text x="108" y="59.3">18</text>
<text x="108" y="54.3">16</text>
<text x="108" y="56.8">17</text>
<text x="119.4" y="57.9">D6</text>
<text x="119.4" y="55.4">D5</text>
<text x="209.4" y="56.8">COMPIM</text>
<text x="282.9" y="55.4">RB4/AN11/KBI0/P1D</text>
<text x="287.9" y="57.9">RB5/KBI1/PGM</text>
<text x="306.1" y="54.3">25</text>
<text x="306.1" y="56.8">26</text>
<text x="306.1" y="59.3">27</text>
<text x="323.7" y="57.8">220</text>
<text x="343.5" y="57.2">LED-GREEN</text>
<text x="12.1" y="60.4">su seviye</text>
<text x="30.7" y="61.9">6</text>
<text x="30.7" y="64.4">7</text>
<text x="35.6" y="62.9">RA4/C1OUT/SRQ/T0CKI</text>
<text x="35.6" y="60.4">RA3/C1IN+/AN3/VREF+</text>
<text x="35.6" y="65.5">RA5/C2OUT/SRNQ/SS1/HLVDIN/AN4</text>
<text x="82.2" y="60.4">RC3/SCK1/SCL1/AN15</text>
<text x="82.9" y="62.9">RC4/SDI1/SDA1/AN16</text>
<text x="87.8" y="65.5">RC5/SDO1/AN17</text>
<text x="108" y="61.9">23</text>
<text x="108" y="64.4">24</text>
<text x="119.4" y="60.4">D7</text>
<text x="119.4" y="65.5">E</text>
<text x="119.4" y="62.9">RS</text>
<text x="251.6" y="61.9">1</text>
<text x="256.6" y="62.9">RE3/MCLR/VPP</text>
<text x="288" y="60.4">RB6/KBI2/PGC</text>
<text x="288" y="62.9">RB7/KBI3/PGD</text>
<text x="306.1" y="61.9">28</text>
<text x="29.5" y="67">14</text>
<text x="29.5" y="69.5">13</text>
<text x="35.6" y="68.1">RA6/CLKO/OSC2</text>
<text x="35.6" y="70.6">RA7/CLKI/OSC1</text>
<text x="84.9" y="70.6">RC7/RX1/DT1/AN19</text>
<text x="85" y="68.1">RC6/TX1/CK1/AN18</text>
<text x="108" y="67">25</text>
<text x="108" y="69.5">26</text>
<text x="119.4" y="68.1">FAN1</text>
<text x="196.3" y="70.3">12V</text>
<text x="255.1" y="66.9">PIC18F26K20</text>
<text x="29.5" y="77.1">33</text>
<text x="82.2" y="75.6">RD0/SCK2/SCL2/AN20</text>
<text x="108" y="74.6">19</text>
<text x="108" y="77.1">20</text>
<text x="119.4" y="75.6">LED</text>
<text x="167.9" y="78">1N4004</text>
<text x="19.2" y="78.2">1</text>
<text x="19.2" y="80.8">2</text>
<text x="19.2" y="83.3">3</text>
<text x="29.5" y="79.7">34</text>
<text x="29.5" y="82.2">35</text>
<text x="35.6" y="78.2">RB0/INT0/FLT0/SRI/AN12</text>
<text x="35.6" y="80.8">RB1/INT1/C12IN3-/AN10</text>
<text x="35.6" y="83.3">RB2/INT2/CTED1/AN8</text>
<text x="76.7" y="78.2">RD1/CCP4/SDI2/SDA2/AN21</text>
<text x="85" y="83.3">RD3/P2C/SS2/AN23</text>
<text x="89.6" y="80.8">RD2/P2B/AN22</text>
<text x="108" y="82.2">22</text>
<text x="108" y="79.7">21</text>
<text x="119.4" y="78.2">FEED</text>
<text x="19" y="88.4">A</text>
<text x="29.5" y="87.3">37</text>
<text x="29.5" y="89.8">38</text>
<text x="29.5" y="84.7">36</text>
<text x="35.6" y="88.4">RB4/IOC0/T5G/AN11</text>
<text x="35.6" y="85.8">RB3/CTED2/P2A/CCP2/C12IN2-/AN9</text>
<text x="83.2" y="85.8">RD4/P2D/SDO2/AN24</text>
<text x="89.6" y="88.4">RD5/P1B/AN25</text>
<text x="108" y="84.7">27</text>
<text x="108" y="87.3">28</text>
<text x="108" y="89.8">29</text>
<text x="148.4" y="88.2">10K</text>
<text x="18.8" y="93.5">C</text>
<text x="19" y="90.9">B</text>
<text x="29.5" y="92.4">39</text>
<text x="29.5" y="94.9">40</text>
<text x="35.6" y="90.9">RB5/IOC1/P3A/CCP3/T3CKI/T1G/AN13</text>
<text x="35.6" y="93.5">RB6/IOC2/PGC</text>
<text x="80.2" y="93.5">RD7/P1D/RX2/DT2/AN27</text>
<text x="80.4" y="90.9">RD6/P1C/TX2/CK2/AN26</text>
<text x="108" y="92.4">30</text>
<text x="132.5" y="90.9">Fan1</text>
<text x="170.4" y="90.7">BC108</text>
<text x="204.3" y="94.5">LM044L</text>
<text x="18.8" y="96">D</text>
<text x="35.6" y="96">RB7/IOC3/PGD</text>
<text x="84.7" y="101.1">RE0/P3A/CCP3/AN5</text>
<text x="108" y="100">8</text>
<text x="89.2" y="106.2">RE2/CCP5/AN7</text>
<text x="90.9" y="103.6">RE1/P3B/AN6</text>
<text x="108" y="107.6">1</text>
<text x="108" y="102.5">9</text>
<text x="108" y="105.1">10</text>
<text x="34.1" y="112.6">PIC18F45K22</text>
<text x="88.8" y="108.7">MCLR/VPP/RE3</text>
<text x="119.4" y="108.7">Reset</text>
<text x="26.7" y="116.3">+5V</text>
<text x="85.1" y="118.9">+5V</text>
<text x="115.6" y="118.9">+5V</text>
<text x="27.5" y="125.4">1</text>
<text x="57.2" y="123.9">+12V</text>
<text x="174" y="123.9">+5V</text>
<text x="210.3" y="127" transform="rotate(-90 210.3 127)">VSS</text>
<text x="211.7" y="132" transform="rotate(-90 211.7 132)">2</text>
<text x="212.8" y="127" transform="rotate(-90 212.8 127)">VDD</text>
<text x="214.3" y="132" transform="rotate(-90 214.3 132)">3</text>
<text x="215.4" y="127" transform="rotate(-90 215.4 127)">VEE</text>
<text x="220.5" y="127" transform="rotate(-90 220.5 127)">RS</text>
<text x="221.9" y="132" transform="rotate(-90 221.9 132)">5</text>
<text x="223" y="127" transform="rotate(-90 223 127)">RW</text>
<text x="224.4" y="132" transform="rotate(-90 224.4 132)">6</text>
<text x="225.5" y="127" transform="rotate(-90 225.5 127)">E</text>
<text x="230.6" y="127" transform="rotate(-90 230.6 127)">D0</text>
<text x="232.1" y="132" transform="rotate(-90 232.1 132)">8</text>
<text x="233.2" y="127" transform="rotate(-90 233.2 127)">D1</text>
<text x="234.6" y="132" transform="rotate(-90 234.6 132)">9</text>
<text x="235.7" y="127" transform="rotate(-90 235.7 127)">D2</text>
<text x="238.2" y="127" transform="rotate(-90 238.2 127)">D3</text>
<text x="240.8" y="127" transform="rotate(-90 240.8 127)">D4</text>
<text x="243.3" y="127" transform="rotate(-90 243.3 127)">D5</text>
<text x="245.9" y="127" transform="rotate(-90 245.9 127)">D6</text>
<text x="248.4" y="127" transform="rotate(-90 248.4 127)">D7</text>
<text x="71.5" y="136.4">12V</text>
<text x="101.7" y="136.6">PH</text>
<text x="134.7" y="136.6">su seviye</text>
<text x="209.2" y="132" transform="rotate(-90 209.2 132)">1</text>
<text x="219.4" y="132" transform="rotate(-90 219.4 132)">4</text>
<text x="229.5" y="132" transform="rotate(-90 229.5 132)">7</text>
<text x="237.1" y="133.1" transform="rotate(-90 237.1 133.1)">10</text>
<text x="239.7" y="133" transform="rotate(-90 239.7 133)">11</text>
<text x="242.2" y="133.1" transform="rotate(-90 242.2 133.1)">12</text>
<text x="244.8" y="133.2" transform="rotate(-90 244.8 133.2)">13</text>
<text x="247.3" y="133.2" transform="rotate(-90 247.3 133.2)">14</text>
<text x="27.1" y="141.7">VOUT</text>
<text x="36.9" y="140.6">2</text>
<text x="48.3" y="141.7">LM35</text>
<text x="174" y="138.9">10K</text>
<text x="188" y="143">Reset</text>
<text x="225.5" y="143.6" transform="rotate(-90 225.5 143.6)">E</text>
<text x="90.4" y="145.7">10k</text>
<text x="120.9" y="145.7">10k</text>
<text x="210.2" y="146.8">VDD</text>
<text x="220.5" y="145.2" transform="rotate(-90 220.5 145.2)">RS</text>
<text x="240.8" y="144.9" transform="rotate(-90 240.8 144.9)">D4</text>
<text x="243.3" y="144.9" transform="rotate(-90 243.3 144.9)">D5</text>
<text x="245.9" y="144.9" transform="rotate(-90 245.9 144.9)">D6</text>
<text x="248.4" y="144.9" transform="rotate(-90 248.4 144.9)">D7</text>
<text x="29.9" y="150.5">3</text>
<text x="34.5" y="150.7">LM35</text>
<text x="65.5" y="157.1" transform="rotate(-90 65.5 157.1)">Fanc</text>
<text x="233.2" y="157.5" transform="rotate(-90 233.2 157.5)">1</text>
<text x="243.3" y="157.5" transform="rotate(-90 243.3 157.5)">2</text>
<text x="253.5" y="157.5" transform="rotate(-90 253.5 157.5)">3</text>
<text x="43.2" y="167.1">FEED</text>
<text x="52.1" y="167.1">+5V</text>
<text x="24" y="169.5">330</text>
<text x="233.2" y="173.9" transform="rotate(-90 233.2 173.9)">1</text>
<text x="243.3" y="173.9" transform="rotate(-90 243.3 173.9)">2</text>
<text x="253.5" y="173.9" transform="rotate(-90 253.5 173.9)">3</text>
<text x="26.2" y="176.5">LED-BLUE</text>
<text x="163.8" y="179.8">A</text>
<text x="226.1" y="179.8">A</text>
<text x="57.2" y="184.6">10k</text>
<text x="181.6" y="189.7">10k</text>
<text x="186.7" y="189.7">10k</text>
<text x="191.8" y="189.7">10k</text>
<text x="196.8" y="189.7">10k</text>
<text x="226.1" y="190">B</text>
<text x="38.9" y="192.5">LDR</text>
<text x="56.6" y="196.9" transform="rotate(-90 56.6 196.9)">1</text>
<text x="82.4" y="197.5">330</text>
<text x="101.7" y="195.1">LED</text>
<text x="118" y="197.5">330</text>
<text x="137.2" y="195.1">LED</text>
<text x="163.8" y="197.6">B</text>
<text x="163.6" y="202.7">C</text>
<text x="226.1" y="200.1">C</text>
<text x="61.2" y="205">TORCH_LDR</text>
<text x="84.6" y="204.4">LED-BLUE</text>
<text x="120.1" y="204.4">LED-BLUE</text>
<text x="163.6" y="207.8">D</text>
<text x="56.6" y="213.3" transform="rotate(-90 56.6 213.3)">2</text>
<text x="226.1" y="210.3">D</text>
</g>
<text font-size="2.4" fill="#800000" x="214.6" y="53.3">ERROR</text>
<text font-size="2.4" fill="#0f0" x="27.3" y="134.1">24.0</text>
<g font-size="2.4" fill="#000080">
<text x="289.6" y="232.4">FILE NAME:</text>
<text x="353.9" y="231.9">DATE:</text>
<text x="289.3" y="237.9">DESIGN TITLE:</text>
<text x="289.6" y="243.2">PATH:</text>
<text x="354.1" y="241.3">PAGE:</text>
<text x="289.6" y="248.2">BY:</text>
<text x="295.2" y="248.2">@AUTHOR</text>
<text x="335.4" y="248.3">REV:</text>
<text x="354.1" y="248.3">TIME:</text>
<text x="362.9" y="248.3">19:09:26</text>
</g>
<g font-size="1.6" fill="#c00000">
<text x="88.2" y="137.3" transform="rotate(-90 88.2 137.3)">50%</text>
<text x="118.7" y="137.3" transform="rotate(-90 118.7 137.3)">50%</text>
</g>
</svg>
